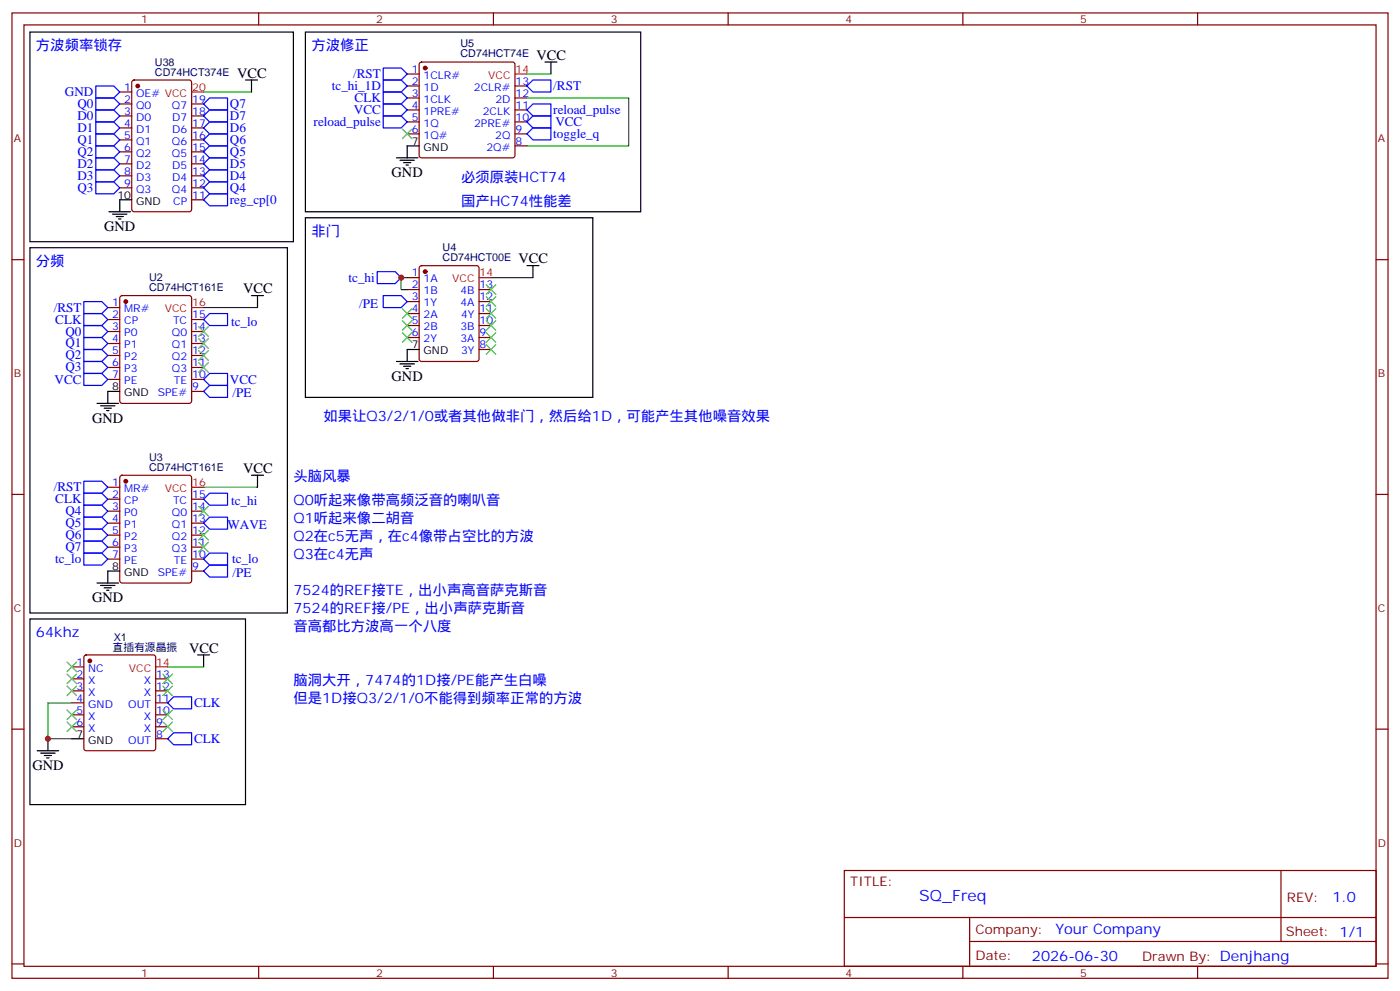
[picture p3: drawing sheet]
<svg xmlns="http://www.w3.org/2000/svg" width="412mm" height="292mm" viewBox="0 0 412 292" stroke-linecap="round" stroke-linejoin="round" font-family="sans-serif">
<g fill="none" stroke="#870000" stroke-width=".35">
<path d="M3.5 3.8h405.4v284.3h-405.4zM7.1 7.3h398.2v277.3h-398.2zM76.2 3.8v3.5M123.7 18.5l.5-.2h26.8l.5 .2 .2 .5v26.8l-.2 .5-.5 .2h-26.8l-.5-.2-.2-.5v-26.8zM145.3 3.8v3.5M214.5 3.8v3.5M283.6 3.8v3.5M352.8 3.8v3.5M35.3 27.1h3.5M35.3 30.6h3.5M35.3 34.1h3.5M35.3 37.7h3.5"/>
<path d="M39 23.8l.5-.2h16.2l.7 .4v37.7l-.4 .6-16.5 .1-.6-.5-.1-37.6zM56.4 30.6h3.6M56.4 34.1h3.6M56.4 37.7h3.6M119.9 21.8h3.6M119.9 25.3h3.6M119.9 28.9h3.6M119.9 32.4h3.6M119.9 35.9h3.6M119.9 39.4h3.6M151.7 25.3h3.5M151.7 28.9h3.5"/>
<path d="M151.7 32.4h3.5M151.7 35.9h3.5M151.7 39.4h3.5M35.3 41.2h3.5M35.3 44.7h3.5M35.3 48.3h3.5M35.3 51.8h3.5M35.3 55.3h3.5M56.4 41.2h3.6M56.4 44.7h3.6M56.4 48.3h3.6M56.4 51.8h3.6"/>
<path d="M56.4 55.3h3.6M56.4 58.8h3.6M151.7 43h3.5M3.5 76.5h3.6M123.7 78.5l.5-.3h16.2l.7 .5v27.1l-.5 .6-16.4 .1-.7-.5v-27zM405.3 76.5h3.6M31.7 90.6h3.6M31.7 94.1h3.6M31.7 97.6h3.6M35.5 87.3l.5-.2h19.7l.7 .4v30.6l-.4 .7h-20l-.7-.4v-30.6zM56.4 94.1h3.6M56.4 97.6h3.6"/>
<path d="M119.9 81.8h3.6M119.9 85.3h3.6M119.9 88.8h3.6M119.9 92.4h3.6M119.9 95.9h3.6M119.9 99.4h3.6M141.1 85.3h3.5M141.1 88.8h3.5M141.1 92.4h3.5M141.1 95.9h3.5M141.1 99.4h3.5M31.7 101.2h3.6"/>
<path d="M31.7 104.7h3.6M31.7 108.2h3.6M31.7 111.8h3.6M56.4 101.2h3.6M56.4 104.7h3.6M56.4 108.2h3.6M56.4 111.8h3.6M56.4 115.3h3.6M141.1 102.9h3.5M3.5 145.6h3.6M31.7 143.5h3.6M31.7 147h3.6"/>
<path d="M31.7 150.6h3.6M31.7 154.1h3.6M31.7 157.6h3.6M35.5 140.2l.5-.2h19.7l.7 .4v30.6l-.4 .7h-20l-.7-.4v-30.6zM56.4 147h3.6M56.4 150.6h3.6M56.4 154.1h3.6M56.4 157.6h3.6M405.3 145.6h3.6M31.7 161.1h3.6M31.7 164.7h3.6M56.4 161.1h3.6"/>
<path d="M56.4 164.7h3.6M56.4 168.2h3.6M21.2 200h3.5M21.2 196.4h3.5M24.9 193.1l.5-.2h19.8l.5 .2 .2 .5v26.8l-.3 .5-.4 .2h-19.8l-.5-.2-.2-.5v-26.8zM45.9 200h3.5M3.5 214.8h3.6M21.2 203.5h3.5M21.2 207h3.5M21.2 210.5h3.5M21.2 214.1h3.5M45.9 203.5h3.5"/>
<path d="M45.9 207h3.5M45.9 210.5h3.5M45.9 214.1h3.5M45.9 217.6h3.5M405.3 214.8h3.6M248.7 256.4h156.6v28.2h-156.6zM377.3 256.4v20.9M248.7 270.2h156.5M285.6 277.3h119.6M285.6 270.2v14.2M3.5 283.9h3.6M76.2 284.6v3.5"/>
<path d="M145.3 284.6v3.5M214.5 284.6v3.5M283.6 284.6v3.5M352.8 284.6v3.5M405.3 283.9h3.6"/>
</g>
<g fill="#870000" stroke="#870000" stroke-width=".35">
<circle cx="37" cy="88.8" r=".53"/>
<circle cx="37" cy="141.7" r=".53"/>
<circle cx="125.2" cy="80" r=".53"/>
<circle cx="125.2" cy="20" r=".53"/>
<circle cx="26.5" cy="194.7" r=".53"/>
<circle cx="40.6" cy="25.3" r=".53"/>
</g>
<g fill="none" stroke="#000" stroke-width=".35">
<path d="M8.8 9.5h77.6v61.7h-77.6zM90 9.5h98.7v52.9h-98.7zM160.5 18.3h3.5M162.3 18.3v3.5M72.3 23.6h3.5M74.1 23.6v3.5M38.8 58.8h-3.5v3.6M116.8 46.5h6.3M117.8 47.2h4.3M118.9 47.9h2.1M119.6 48.6h.7M123.5 43h-3.6v3.5"/>
<path d="M8.8 73h75.9v107.6h-75.9zM32.1 62.4h6.4M33.2 63.1h4.2M34.2 63.8h2.1M34.9 64.5h.7M90 64.1h84.6v53h-84.6zM155.2 78.2h3.5M157 78.2v3.6M74.1 87.1h3.5M75.8 87.1v3.5M28.6 118.8h6.3M29.6 119.5h4.3"/>
<path d="M35.3 115.3h-3.6v3.5M116.8 106.5h6.3M117.8 107.2h4.3M118.9 107.9h2.1M119.6 108.6h.7M123.5 102.9h-3.6v3.6M30.7 120.2h2.1M31.4 120.9h.7M74.1 140h3.5M75.8 140v3.5M28.6 171.7h6.3M29.6 172.4h4.3"/>
<path d="M30.7 173.1h2.1M31.4 173.8h.7M35.3 168.2h-3.6v3.5M8.8 182.3h63.5v54.7h-63.5zM58.2 192.9h3.5M60 192.9v3.5M14.1 217.6v3.5M21.2 217.6h3.5M10.9 221.1h6.4M12 221.8h4.2M13.1 222.5h2.1M13.8 223.2h.7"/>
</g>
<path d="M56.4 27.1h3.6M151.7 21.8h3.5M56.4 90.6h3.6M141.1 81.8h3.5M56.4 143.5h3.6M45.9 196.4h3.5" fill="none" stroke="#f00" stroke-width=".35"/>
<g fill="none" stroke="#00f" stroke-width=".35">
<path d="M28.2 39.4h5.3l1.8 1.8-1.8 1.8h-5.3zM28.2 28.9h5.3l1.8 1.7-1.8 1.8h-5.3zM28.2 35.9h5.3l1.8 1.8-1.8 1.7h-5.3zM28.2 32.4h5.3l1.8 1.7-1.8 1.8h-5.3zM28.2 25.3h5.3l1.8 1.8-1.8 1.8h-5.3zM60 37.7l1.7-1.8h5.3v3.5h-5.3zM61.7 28.9h5.3v3.5h-5.3l-1.7-1.8zM61.7 32.4h5.3v3.5h-5.3l-1.7-1.8zM112.9 20h5.3l1.7 1.8-1.7 1.8h-5.3zM112.9 23.6h5.3l1.7 1.7-1.7 1.8h-5.3zM112.9 27.1h5.3l1.7 1.8-1.7 1.7h-5.3zM112.9 30.6h5.3l1.7 1.8-1.7 1.7h-5.3z"/>
<path d="M112.9 34.1h5.3l1.7 1.8-1.7 1.8h-5.3zM155.2 32.4l1.8-1.8h5.3v3.5h-5.3zM157 23.6h5.3v3.5h-5.3l-1.8-1.8zM157 37.7h5.3v3.5h-5.3l-1.8-1.8zM157 34.1h5.3v3.6h-5.3l-1.8-1.8zM28.2 53.6h5.3l1.8 1.7-1.8 1.8h-5.3zM28.2 43h5.3l1.8 1.7-1.8 1.8h-5.3zM28.2 50h5.3l1.8 1.8-1.8 1.8h-5.3zM28.2 46.5h5.3l1.8 1.8-1.8 1.7h-5.3zM60 58.8l1.7-1.7h5.3v3.5h-5.3zM60 41.2l1.7-1.8h5.3v3.6h-5.3zM60 44.7l1.7-1.7h5.3v3.5h-5.3z"/>
<path d="M60 55.3l1.7-1.7h5.3v3.5h-5.3zM60 48.3l1.7-1.8h5.3v3.5h-5.3zM61.7 50h5.3v3.6h-5.3l-1.7-1.8zM24.7 88.8h5.3l1.7 1.8-1.7 1.8h-5.3zM24.7 92.4h5.3l1.7 1.7-1.7 1.8h-5.3zM24.7 95.9h5.3l1.7 1.7-1.7 1.8h-5.3zM24.7 99.4h5.3l1.7 1.8-1.7 1.7h-5.3zM60 94.1l1.7-1.7h5.3v3.5h-5.3zM111.1 80h5.3l1.8 1.8-1.8 1.7h-5.3zM112.9 87.1h5.3l1.7 1.7-1.7 1.8h-5.3zM24.7 102.9h5.3l1.7 1.8-1.7 1.8h-5.3zM24.7 106.5h5.3l1.7 1.7-1.7 1.8h-5.3z"/>
<path d="M24.7 110h5.3l1.7 1.8-1.7 1.7h-5.3zM60 111.8l1.7-1.8h5.3v3.5h-5.3zM61.7 113.5h5.3v3.6h-5.3l-1.7-1.8zM24.7 141.7h5.3l1.7 1.8-1.7 1.8h-5.3zM24.7 145.3h5.3l1.7 1.7-1.7 1.8h-5.3zM24.7 148.8h5.3l1.7 1.8-1.7 1.7h-5.3zM24.7 152.3h5.3l1.7 1.8-1.7 1.8h-5.3zM24.7 155.9h5.3l1.7 1.7-1.7 1.8h-5.3zM24.7 159.4h5.3l1.7 1.7-1.7 1.8h-5.3zM61.7 145.3h5.3v3.5h-5.3l-1.7-1.8zM61.7 152.3h5.3v3.6h-5.3l-1.7-1.8zM24.7 162.9h5.3l1.7 1.8-1.7 1.7h-5.3z"/>
<path d="M60 164.7l1.7-1.8h5.3v3.5h-5.3zM60 168.2l1.7-1.8h5.3v3.6h-5.3zM51.2 205.2h5.2v3.6h-5.2l-1.8-1.8zM51.2 215.8h5.2v3.6h-5.2l-1.8-1.8z"/>
</g>
<path d="M60 27.1h14.1M155.2 28.9h30v14.1h-30M155.2 21.8h7.1M60 90.6h15.8M119.9 81.8h-1.7v3.5h1.7M144.6 81.8h12.4M60 143.5h15.8M49.4 196.4h10.6M21.2 207h-7.1v10.6h7.1" fill="none" stroke="#008700" stroke-width=".35"/>
<g fill="none" stroke="#3c3" stroke-width=".35">
<path d="M118.5 38l2.9 2.9M121.4 38l-2.9 2.9M58.6 96.2l2.8 2.9M58.6 99.8l2.8 2.8M61.4 96.2l-2.8 2.9M61.4 99.8l-2.8 2.8M118.5 90.9l2.9 2.9M118.5 94.5l2.9 2.8M118.5 98l2.9 2.8M121.4 90.9l-2.9 2.9M121.4 94.5l-2.9 2.8M121.4 98l-2.9 2.8"/>
<path d="M143.2 90.9l2.8 2.9M143.2 87.4l2.8 2.8M143.2 83.9l2.8 2.8M143.2 98l2.8 2.8M143.2 94.5l2.8 2.8M146 90.9l-2.8 2.9M146 87.4l-2.8 2.8M146 83.9l-2.8 2.8M146 98l-2.8 2.8M146 94.5l-2.8 2.8M58.6 103.3l2.8 2.8M58.6 106.8l2.8 2.8"/>
<path d="M61.4 103.3l-2.8 2.8M61.4 106.8l-2.8 2.8M143.2 101.5l2.8 2.9M146 101.5l-2.8 2.9M58.6 159.7l2.8 2.9M58.6 156.2l2.8 2.8M58.6 149.2l2.8 2.8M61.4 159.7l-2.8 2.9M61.4 156.2l-2.8 2.8M61.4 149.2l-2.8 2.8M19.8 195l2.8 2.8M19.8 198.5l2.8 2.9"/>
<path d="M22.6 198.5l-2.8 2.9M22.6 195l-2.8 2.8M48 198.5l2.8 2.9M50.8 198.5l-2.8 2.9M19.8 202.1l2.8 2.8M19.8 209.1l2.8 2.8M19.8 212.7l2.8 2.8M22.6 202.1l-2.8 2.8M22.6 209.1l-2.8 2.8M22.6 212.7l-2.8 2.8M48 212.7l2.8 2.8M48 209.1l2.8 2.8"/>
<path d="M48 202.1l2.8 2.8M50.8 212.7l-2.8 2.8M50.8 209.1l-2.8 2.8M50.8 202.1l-2.8 2.8"/>
</g>
<g fill="#c00">
<circle cx="118.2" cy="81.8" r=".88"/>
<circle cx="14.1" cy="217.6" r=".88"/>
</g>
<text font-size="4.6" fill="#00f" x="270.8" y="265.4">SQ_Freq</text>
<g font-size="4.2" fill="#00f">
<text x="10.6" y="14.7">方波频率锁存</text>
<text x="91.7" y="14.7">方波修正</text>
<text x="135.8" y="53.6">必须原装HCT74</text>
<text x="135.8" y="60.6">国产HC74性能差</text>
<text x="91.7" y="69.4">非门</text>
<text x="10.6" y="78.2">分频</text>
<text x="95.2" y="124.1">如果让Q3/2/1/0或者其他做非门，然后给1D，可能产生其他噪音效果</text>
<text x="86.4" y="141.7">头脑风暴</text>
<text x="86.4" y="148.8">Q0听起来像带高频泛音的喇叭音</text>
<text x="86.4" y="154.1">Q1听起来像二胡音</text>
<text x="86.4" y="159.4">Q2在c5无声，在c4像带占空比的方波</text>
<text x="86.4" y="164.7">Q3在c4无声</text>
<text x="86.4" y="175.3">7524的REF接TE，出小声高音萨克斯音</text>
<text x="86.4" y="180.6">7524的REF接/PE，出小声萨克斯音</text>
<text x="86.4" y="185.8">音高都比方波高一个八度</text>
<text x="10.6" y="187.6">64khz</text>
<text x="86.4" y="201.7">脑洞大开，7474的1D接/PE能产生白噪</text>
<text x="86.4" y="207">但是1D接Q3/2/1/0不能得到频率正常的方波</text>
<text x="392.5" y="265.7">1.0</text>
<text x="310.9" y="275.2">Your Company</text>
<text x="304" y="283">2026-06-30</text>
</g>
<g font-size="4.2">
<text x="158" y="17.6">VCC</text>
<text x="69.8" y="22.9">VCC</text>
<text x="115.4" y="52.1">GND</text>
<text x="30.7" y="68">GND</text>
<text x="152.8" y="77.5">VCC</text>
<text x="71.6" y="86.4">VCC</text>
<text x="115.4" y="112.1">GND</text>
<text x="27.2" y="124.5">GND</text>
<text x="71.6" y="139.3">VCC</text>
<text x="27.2" y="177.4">GND</text>
<text x="55.7" y="192.2">VCC</text>
<text x="9.5" y="226.8">GND</text>
</g>
<g font-size="3.9" fill="#00f">
<text x="104" y="23.1">/RST</text>
<text x="19.1" y="28.4">GND</text>
<text x="97.7" y="26.6">tc_hi_1D</text>
<text x="163" y="26.6">/RST</text>
<text x="22.8" y="31.9">Q0</text>
<text x="22.8" y="35.4">D0</text>
<text x="67.7" y="31.8">Q7</text>
<text x="67.7" y="35.3">D7</text>
<text x="104.3" y="33.6">VCC</text>
<text x="104.5" y="30.1">CLK</text>
<text x="163" y="33.6">reload_pulse</text>
<text x="22.8" y="38.9">D1</text>
<text x="67.7" y="38.8">D6</text>
<text x="92.4" y="37.2">reload_pulse</text>
<text x="163" y="40.7">toggle_q</text>
<text x="163.6" y="37.2">VCC</text>
<text x="22.8" y="45.9">Q2</text>
<text x="22.8" y="42.4">Q1</text>
<text x="67.7" y="42.4">Q6</text>
<text x="67.7" y="45.9">Q5</text>
<text x="22.8" y="53">D3</text>
<text x="22.8" y="49.4">D2</text>
<text x="67.7" y="49.4">D5</text>
<text x="67.7" y="53">D4</text>
<text x="22.8" y="56.5">Q3</text>
<text x="67.7" y="56.5">Q4</text>
<text x="67.7" y="60.1">reg_cp[0</text>
<text x="102.7" y="83">tc_hi</text>
<text x="15.8" y="91.8">/RST</text>
<text x="16.3" y="95.4">CLK</text>
<text x="68.1" y="95.9">tc_lo</text>
<text x="105.8" y="90.6">/PE</text>
<text x="19.3" y="98.9">Q0</text>
<text x="19.3" y="102.3">Q1</text>
<text x="19.3" y="105.9">Q2</text>
<text x="16.1" y="113">VCC</text>
<text x="19.3" y="109.4">Q3</text>
<text x="67.7" y="113">VCC</text>
<text x="68.5" y="117.1">/PE</text>
<text x="15.8" y="144.8">/RST</text>
<text x="16.3" y="148.3">CLK</text>
<text x="68.1" y="148.8">tc_hi</text>
<text x="19.3" y="151.7">Q4</text>
<text x="19.3" y="155.3">Q5</text>
<text x="67" y="155.9">WAVE</text>
<text x="19.3" y="158.8">Q6</text>
<text x="16.2" y="165.9">tc_lo</text>
<text x="19.3" y="162.3">Q7</text>
<text x="68.4" y="165.9">tc_lo</text>
<text x="68.5" y="170">/PE</text>
<text x="57.1" y="208.3">CLK</text>
<text x="57.1" y="218.8">CLK</text>
</g>
<g font-size="3.9" fill="#800">
<text x="250.5" y="261">TITLE:</text>
<text x="379.1" y="265.7">REV:</text>
<text x="287.4" y="275.2">Company:</text>
<text x="378.7" y="275.8">Sheet: 1/1</text>
<text x="287.4" y="282.9">Date:</text>
<text x="336.4" y="282.9">Drawn By: Denjhang</text>
</g>
<g font-size="3.2" fill="#800">
<text x="41.6" y="6.8">1</text>
<text x="110.8" y="6.8">2</text>
<text x="179.9" y="6.8">3</text>
<text x="249.1" y="6.8">4</text>
<text x="318.2" y="6.8">5</text>
<text x="4.1" y="41.9">A</text>
<text x="405.9" y="41.9">A</text>
<text x="4.1" y="111.1">B</text>
<text x="405.9" y="111.1">B</text>
<text x="4.1" y="180.2">C</text>
<text x="405.9" y="180.2">C</text>
<text x="4.1" y="249.3">D</text>
<text x="405.9" y="249.3">D</text>
<text x="41.6" y="287.6">1</text>
<text x="110.8" y="287.6">2</text>
<text x="179.9" y="287.6">3</text>
<text x="249.1" y="287.6">4</text>
<text x="318.2" y="287.6">5</text>
</g>
<g font-size="3.2" fill="#000080">
<text x="135.7" y="16.9">CD74HCT74E</text>
<text x="135.7" y="13.9">U5</text>
<text x="45.6" y="22.4">CD74HCT374E</text>
<text x="45.6" y="19.4">U38</text>
<text x="130.4" y="76.9">CD74HCT00E</text>
<text x="130.4" y="73.9">U4</text>
<text x="43.9" y="82.7">U2</text>
<text x="43.9" y="85.7">CD74HCT161E</text>
<text x="43.9" y="135.7">U3</text>
<text x="43.9" y="138.6">CD74HCT161E</text>
<text x="33.2" y="191.8">直插有源晶振</text>
<text x="33.5" y="188.7">X1</text>
</g>
<g font-size="3.2" fill="#00f">
<text x="121.3" y="21.4">1</text>
<text x="124.8" y="23.2">1CLR#</text>
<text x="36.6" y="26.7">1</text>
<text x="40.1" y="28.5">OE# VCC</text>
<text x="121.3" y="25">2</text>
<text x="121.3" y="28.5">3</text>
<text x="124.8" y="26.7">1D</text>
<text x="139.6" y="26.7">2CLR#</text>
<text x="151.9" y="28.5">12</text>
<text x="151.9" y="25">13</text>
<text x="36.6" y="30.3">2</text>
<text x="36.6" y="33.8">3</text>
<text x="40.1" y="32">Q0</text>
<text x="40.1" y="35.6">D0</text>
<text x="50.6" y="32">Q7</text>
<text x="50.7" y="35.6">D7</text>
<text x="56.6" y="33.8">18</text>
<text x="56.6" y="30.3">19</text>
<text x="121.3" y="32">4</text>
<text x="121.3" y="35.6">5</text>
<text x="124.8" y="30.3">1CLK</text>
<text x="124.8" y="33.8">1PRE#</text>
<text x="142.2" y="33.8">2CLK</text>
<text x="145.9" y="30.3">2D</text>
<text x="151.9" y="35.6">10</text>
<text x="151.9" y="32">11</text>
<text x="36.6" y="37.3">4</text>
<text x="36.6" y="40.9">5</text>
<text x="40.1" y="39.1">D1</text>
<text x="50.7" y="39.1">D6</text>
<text x="56.6" y="40.9">16</text>
<text x="56.6" y="37.3">17</text>
<text x="121.3" y="39.1">6</text>
<text x="124.8" y="37.3">1Q</text>
<text x="124.8" y="40.9">1Q#</text>
<text x="139.6" y="37.3">2PRE#</text>
<text x="145.9" y="40.9">2Q</text>
<text x="151.9" y="39.1">9</text>
<text x="36.6" y="44.4">6</text>
<text x="36.6" y="47.9">7</text>
<text x="40.1" y="42.6">Q1</text>
<text x="40.1" y="46.1">Q2</text>
<text x="50.6" y="46.1">Q5</text>
<text x="50.6" y="42.6">Q6</text>
<text x="56.6" y="47.9">14</text>
<text x="56.6" y="44.4">15</text>
<text x="143.3" y="44.4">2Q#</text>
<text x="151.9" y="42.6">8</text>
<text x="36.6" y="51.4">8</text>
<text x="40.1" y="49.7">D2</text>
<text x="40.1" y="53.2">D3</text>
<text x="50.7" y="53.2">D4</text>
<text x="50.7" y="49.7">D5</text>
<text x="56.6" y="51.4">13</text>
<text x="36.6" y="55">9</text>
<text x="40.1" y="56.7">Q3</text>
<text x="50.6" y="56.7">Q4</text>
<text x="56.6" y="58.5">11</text>
<text x="56.6" y="55">12</text>
<text x="51" y="60.3">CP</text>
<text x="121.3" y="81.4">1</text>
<text x="124.8" y="83.2">1A</text>
<text x="121.3" y="84.9">2</text>
<text x="121.3" y="88.5">3</text>
<text x="124.8" y="86.7">1B</text>
<text x="135.6" y="86.7">4B</text>
<text x="141.3" y="88.5">12</text>
<text x="141.3" y="84.9">13</text>
<text x="33.1" y="90.2">1</text>
<text x="33.1" y="93.8">2</text>
<text x="36.6" y="92">MR#</text>
<text x="36.6" y="95.5">CP</text>
<text x="51" y="95.5">TC</text>
<text x="56.6" y="93.8">15</text>
<text x="121.3" y="92">4</text>
<text x="121.3" y="95.5">5</text>
<text x="124.8" y="90.2">1Y</text>
<text x="124.8" y="93.8">2A</text>
<text x="135.6" y="90.2">4A</text>
<text x="135.8" y="93.8">4Y</text>
<text x="141.3" y="95.5">10</text>
<text x="141.3" y="92">11</text>
<text x="33.1" y="97.3">3</text>
<text x="33.1" y="100.8">4</text>
<text x="36.6" y="99.1">P0</text>
<text x="50.6" y="99.1">Q0</text>
<text x="56.6" y="100.8">13</text>
<text x="56.6" y="97.3">14</text>
<text x="121.3" y="99.1">6</text>
<text x="124.8" y="97.3">2B</text>
<text x="124.8" y="100.8">2Y</text>
<text x="135.6" y="97.3">3B</text>
<text x="135.6" y="100.8">3A</text>
<text x="141.3" y="99.1">9</text>
<text x="33.1" y="104.4">5</text>
<text x="33.1" y="107.9">6</text>
<text x="36.6" y="102.6">P1</text>
<text x="36.6" y="106.1">P2</text>
<text x="50.6" y="106.1">Q2</text>
<text x="50.6" y="102.6">Q1</text>
<text x="56.6" y="107.9">11</text>
<text x="56.6" y="104.4">12</text>
<text x="135.8" y="104.4">3Y</text>
<text x="141.3" y="102.6">8</text>
<text x="33.1" y="111.4">7</text>
<text x="36.6" y="109.6">P3</text>
<text x="36.6" y="113.2">PE</text>
<text x="50.6" y="109.6">Q3</text>
<text x="51.2" y="113.2">TE</text>
<text x="56.6" y="111.4">10</text>
<text x="46.5" y="116.7">SPE#</text>
<text x="56.6" y="114.9">9</text>
<text x="33.1" y="143.2">1</text>
<text x="33.1" y="146.7">2</text>
<text x="36.6" y="144.9">MR#</text>
<text x="36.6" y="148.4">CP</text>
<text x="51" y="148.4">TC</text>
<text x="56.6" y="146.7">15</text>
<text x="33.1" y="150.2">3</text>
<text x="33.1" y="153.7">4</text>
<text x="36.6" y="152">P0</text>
<text x="36.6" y="155.5">P1</text>
<text x="50.6" y="155.5">Q1</text>
<text x="50.6" y="152">Q0</text>
<text x="56.6" y="153.7">13</text>
<text x="56.6" y="150.2">14</text>
<text x="33.1" y="157.3">5</text>
<text x="33.1" y="160.8">6</text>
<text x="36.6" y="159">P2</text>
<text x="50.6" y="159">Q2</text>
<text x="56.6" y="160.8">11</text>
<text x="56.6" y="157.3">12</text>
<text x="33.1" y="164.3">7</text>
<text x="36.6" y="162.6">P3</text>
<text x="36.6" y="166.1">PE</text>
<text x="50.6" y="162.6">Q3</text>
<text x="51.2" y="166.1">TE</text>
<text x="56.6" y="167.9">9</text>
<text x="56.6" y="164.3">10</text>
<text x="46.5" y="169.6">SPE#</text>
<text x="22.5" y="196.1">1</text>
<text x="26" y="197.8">NC</text>
<text x="22.5" y="203.1">3</text>
<text x="22.5" y="199.6">2</text>
<text x="26" y="201.4">X</text>
<text x="42.4" y="201.4">X</text>
<text x="46" y="199.6">13</text>
<text x="46" y="203.1">12</text>
<text x="22.5" y="206.7">4</text>
<text x="26" y="208.4">GND</text>
<text x="26" y="204.9">X</text>
<text x="37.8" y="208.4">OUT</text>
<text x="42.4" y="204.9">X</text>
<text x="46" y="206.7">11</text>
<text x="22.5" y="213.7">6</text>
<text x="22.5" y="210.2">5</text>
<text x="26" y="215.5">X</text>
<text x="26" y="211.9">X</text>
<text x="42.4" y="211.9">X</text>
<text x="42.4" y="215.5">X</text>
<text x="46" y="210.2">10</text>
<text x="46" y="213.7">9</text>
<text x="37.8" y="219">OUT</text>
<text x="46" y="217.2">8</text>
</g>
<g font-size="3.2" fill="#f00">
<text x="143.8" y="23.2">VCC</text>
<text x="151.9" y="21.4">14</text>
<text x="56.6" y="26.7">20</text>
<text x="133.2" y="83.2">VCC</text>
<text x="141.3" y="81.4">14</text>
<text x="48.5" y="92">VCC</text>
<text x="56.6" y="90.2">16</text>
<text x="56.6" y="143.2">16</text>
<text x="48.5" y="144.9">VCC</text>
<text x="38" y="197.8">VCC</text>
<text x="46" y="196.1">14</text>
</g>
<g font-size="3.2">
<text x="121.3" y="42.6">7</text>
<text x="124.8" y="44.4">GND</text>
<text x="34.6" y="58.5">10</text>
<text x="40.1" y="60.3">GND</text>
<text x="121.3" y="102.6">7</text>
<text x="124.8" y="104.4">GND</text>
<text x="33.1" y="114.9">8</text>
<text x="36.6" y="116.7">GND</text>
<text x="33.1" y="167.9">8</text>
<text x="36.6" y="169.6">GND</text>
<text x="22.5" y="217.2">7</text>
<text x="26" y="219">GND</text>
</g>
</svg>
